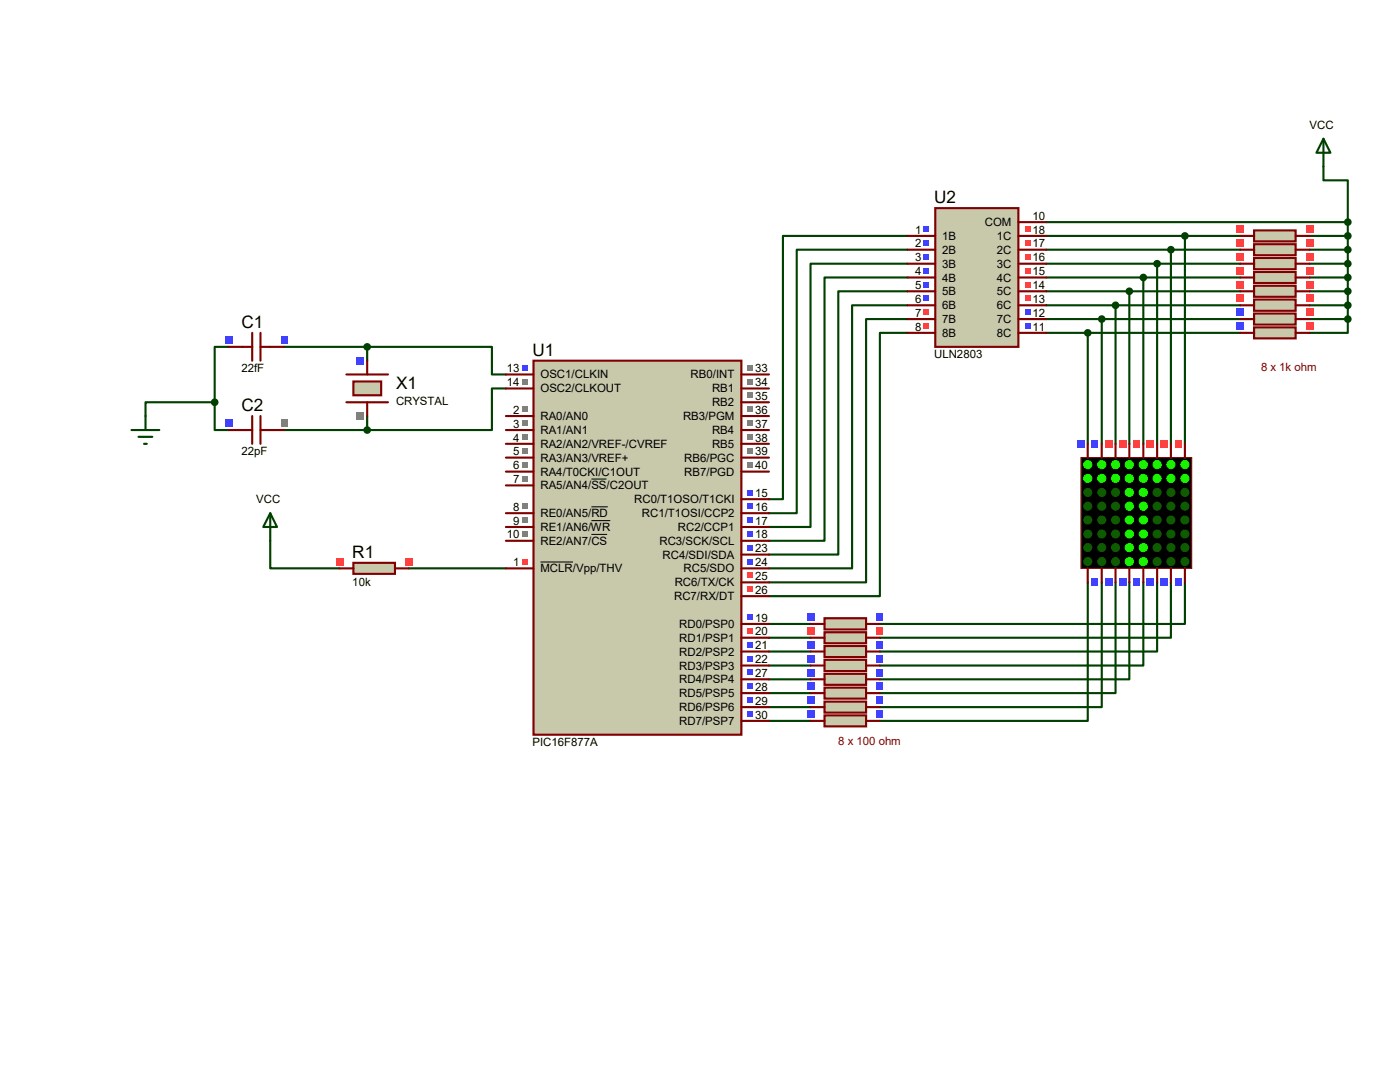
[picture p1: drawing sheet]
<svg xmlns="http://www.w3.org/2000/svg" width="279mm" height="216mm" viewBox="0 0 279 216" stroke-linecap="round" stroke-linejoin="round" font-family="sans-serif">
<g fill="none" stroke="#004000" stroke-width=".42">
<path d="M264.1 33.2v2.8h4.9v8.3M181.1 47.1h-24.8v52.5h-2.8M181.1 49.8h-22.1v52.6h-5.5M181.1 52.6h-19.3v52.6h-8.3M181.1 55.4h-16.6v52.5h-11M181.1 58.1h-13.8v52.6h-13.8M208.8 44.3h60.2M208.8 58.1h38.7M208.8 55.4h38.7M208.8 52.6h38.7M208.8 49.8h38.7M208.8 47.1h38.7"/>
<path d="M225.4 58.1v30.5M228.2 55.4v33.2M230.9 52.6v36M233.7 49.8v38.8M236.5 47.1v41.5M261.4 58.1h7.6M261.4 55.4h7.6M261.4 52.6h7.6M261.4 49.8h7.6M261.4 47.1h7.6M269 44.3v19.4M45.6 69.2h-2.8v11.1"/>
<path d="M56.7 69.2h16.6M73.3 69.2h24.9v5.5h2.8M73.3 69.2v2.8M101 77.5h-2.8v8.3h-24.9M181.1 60.9h-11v52.5h-16.6M181.1 63.7h-8.3v52.5h-19.3M181.1 66.4h-5.5v52.6h-22.1M208.8 66.4h38.7M208.8 63.7h38.7M208.8 60.9h38.7M217.1 66.4v22.2M219.9 63.7v24.9"/>
<path d="M222.6 60.9v27.7M261.4 63.7h7.6M261.4 60.9h7.6M269 63.7v2.7h-7.6M42.8 80.3v5.5h2.8M42.8 80.3h-13.8v2.7M56.7 85.8h16.6M73.3 83v2.8M53.9 107.9v5.5h13.8M81.6 113.4h19.4M217.1 116.2v27.6h-41.5M219.9 116.2v24.9h-44.3"/>
<path d="M222.6 116.2v22.1h-47M225.4 116.2v19.4h-49.8M228.2 116.2v16.6h-52.6M230.9 116.2v13.8h-55.3M233.7 116.2v11.1h-58.1M236.5 116.2v8.3h-60.9M153.5 124.5h8.3M153.5 127.3h8.3M153.5 130h8.3M153.5 132.8h8.3M153.5 135.6h8.3M153.5 138.3h8.3"/>
<path d="M153.5 141.1h8.3M153.5 143.8h8.3"/>
</g>
<path d="M106.5 72h41.5v74.6h-41.5z" fill="#c8c8aa" stroke="#800000" stroke-width=".42"/>
<g fill="none" stroke="#800000" stroke-width=".42">
<path d="M101 74.7h5.5M101 77.5h5.5M148 74.7h5.5M148 77.5h5.5M101 83h5.5M101 85.8h5.5M101 88.6h5.5M101 94.1h5.5M101 96.9h5.5M101 91.3h5.5M148 83h5.5M148 85.8h5.5"/>
<path d="M148 88.6h5.5M148 94.1h5.5M148 91.3h5.5M148 80.3h5.5M148 99.6h5.5M101 102.4h5.5M101 105.2h5.5M101 107.9h5.5M101 113.4h5.5M148 102.4h5.5M148 105.2h5.5M148 107.9h5.5"/>
<path d="M148 119h5.5M148 116.2h5.5M148 113.4h5.5M148 110.7h5.5M148 124.5h5.5M148 127.3h5.5M148 138.3h5.5M148 135.6h5.5M148 132.8h5.5M148 130h5.5M148 143.8h5.5M148 141.1h5.5"/>
</g>
<path d="M118 95.6h3M107.9 112.1h6.4M118 101.1h3.3M118 103.9h3.8M118 106.6h3.2" fill="none" stroke="#000" stroke-width=".2"/>
<g fill="#808080">
<path d="M104.1 81.1h1.2v1.2h-1.2z"/>
<path d="M104.1 83.9h1.2v1.1h-1.2z"/>
<path d="M104.1 86.6h1.2v1.2h-1.2z"/>
<path d="M104.1 92.2h1.2v1.1h-1.2z"/>
<path d="M104.1 94.9h1.2v1.2h-1.2z"/>
<path d="M104.1 100.5h1.2v1.1h-1.2z"/>
<path d="M104.1 103.2h1.2v1.2h-1.2z"/>
<path d="M104.1 106h1.2v1.1h-1.2z"/>
</g>
<path d="M104.1 72.8h1.2v1.2h-1.2z" fill="#4040ff"/>
<path d="M104.1 75.6h1.2v1.1h-1.2z" fill="#808080"/>
<g fill="#4040ff">
<path d="M149.2 100.5h1.1v1.1h-1.1z"/>
<path d="M149.2 103.2h1.1v1.2h-1.1z"/>
<path d="M149.2 106h1.1v1.1h-1.1z"/>
<path d="M149.2 122.6h1.1v1.1h-1.1z"/>
</g>
<path d="M149.2 125.3h1.1v1.1h-1.1z" fill="#ff4040"/>
<g fill="#808080">
<path d="M149.2 92.2h1.1v1.1h-1.1z"/>
<path d="M149.2 89.4h1.1v1.2h-1.1z"/>
<path d="M149.2 86.6h1.1v1.2h-1.1z"/>
<path d="M149.2 83.9h1.1v1.1h-1.1z"/>
<path d="M149.2 81.1h1.1v1.2h-1.1z"/>
<path d="M149.2 78.3h1.1v1.2h-1.1z"/>
<path d="M149.2 75.6h1.1v1.1h-1.1z"/>
<path d="M149.2 72.8h1.1v1.2h-1.1z"/>
</g>
<g fill="#4040ff">
<path d="M149.2 141.9h1.1v1.1h-1.1z"/>
<path d="M149.2 139.1h1.1v1.2h-1.1z"/>
<path d="M149.2 136.4h1.1v1.1h-1.1z"/>
<path d="M149.2 133.6h1.1v1.1h-1.1z"/>
<path d="M149.2 130.9h1.1v1.1h-1.1z"/>
<path d="M149.2 128.1h1.1v1.1h-1.1z"/>
</g>
<g fill="#ff4040">
<path d="M149.2 117h1.1v1.2h-1.1z"/>
<path d="M149.2 114.3h1.1v1.1h-1.1z"/>
</g>
<g fill="#4040ff">
<path d="M149.2 111.5h1.1v1.1h-1.1z"/>
<path d="M149.2 108.7h1.1v1.2h-1.1z"/>
</g>
<path d="M104.1 89.4h1.2v1.2h-1.2z" fill="#808080"/>
<path d="M149.2 97.7h1.1v1.1h-1.1z" fill="#4040ff"/>
<path d="M104.1 111.5h1.2v1.1h-1.2z" fill="#ff4040"/>
<path d="M69.1 74.7h8.3M69.1 80.3h8.3" fill="none" stroke="#800000" stroke-width=".42"/>
<path d="M70.5 76.1h5.6v2.8h-5.6z" fill="#c8c8aa" stroke="#800000" stroke-width=".42"/>
<path d="M73.3 72v2.7M73.3 80.3v2.7" fill="none" stroke="#800000" stroke-width=".42"/>
<path d="M71.2 71.3h1.4v1.4h-1.4z" fill="#4040ff"/>
<path d="M71.2 82.3h1.4v1.5h-1.4z" fill="#808080"/>
<path d="M45.6 69.2h4.7M50.3 66.4v5.6M52 66.4v5.6M52 69.2h4.7" fill="none" stroke="#800000" stroke-width=".42"/>
<g fill="#4040ff">
<path d="M56 67.1h1.4v1.4h-1.4z"/>
<path d="M44.9 67.1h1.5v1.4h-1.5z"/>
</g>
<circle cx="73.3" cy="69.2" r=".55" fill="#004000" stroke="#004000" stroke-width=".42"/>
<path d="M45.6 85.8h4.7M50.3 83v5.6M52 83v5.6M52 85.8h4.7" fill="none" stroke="#800000" stroke-width=".42"/>
<path d="M56 83.7h1.4v1.4h-1.4z" fill="#808080"/>
<path d="M44.9 83.7h1.5v1.4h-1.5z" fill="#4040ff"/>
<g fill="#004000" stroke="#004000" stroke-width=".42">
<circle cx="73.3" cy="85.8" r=".55"/>
<circle cx="42.8" cy="80.3" r=".55"/>
</g>
<path d="M26.2 85.8h5.6M27.6 87.2h2.8M28.7 88.6h.6M29 83v2.8" fill="none" stroke="#004000" stroke-width=".42"/>
<path d="M70.5 112.3h8.3v2.2h-8.3z" fill="#c8c8aa" stroke="#800000" stroke-width=".42"/>
<path d="M67.7 113.4h2.8M78.8 113.4h2.8" fill="none" stroke="#800000" stroke-width=".42"/>
<g fill="#ff4040">
<path d="M67.1 111.3h1.4v1.5h-1.4z"/>
<path d="M80.9 111.3h1.4v1.5h-1.4z"/>
</g>
<path d="M53.9 102.4l1.4 2.8h-2.8zM53.9 102.4v5.5" fill="none" stroke="#004000" stroke-width=".42"/>
<path d="M164.5 123.4h8.3v2.2h-8.3z" fill="#c8c8aa" stroke="#800000" stroke-width=".42"/>
<path d="M161.8 124.5h2.7M172.8 124.5h2.8" fill="none" stroke="#800000" stroke-width=".42"/>
<g fill="#4040ff">
<path d="M161.1 122.4h1.4v1.4h-1.4z"/>
<path d="M174.9 122.4h1.4v1.4h-1.4z"/>
</g>
<path d="M164.5 126.2h8.3v2.2h-8.3z" fill="#c8c8aa" stroke="#800000" stroke-width=".42"/>
<path d="M161.8 127.3h2.7M172.8 127.3h2.8" fill="none" stroke="#800000" stroke-width=".42"/>
<g fill="#ff4040">
<path d="M161.1 125.2h1.4v1.4h-1.4z"/>
<path d="M174.9 125.2h1.4v1.4h-1.4z"/>
</g>
<path d="M164.5 128.9h8.3v2.2h-8.3z" fill="#c8c8aa" stroke="#800000" stroke-width=".42"/>
<path d="M161.8 130h2.7M172.8 130h2.8" fill="none" stroke="#800000" stroke-width=".42"/>
<g fill="#4040ff">
<path d="M161.1 127.9h1.4v1.5h-1.4z"/>
<path d="M174.9 127.9h1.4v1.5h-1.4z"/>
</g>
<path d="M164.5 131.7h8.3v2.2h-8.3z" fill="#c8c8aa" stroke="#800000" stroke-width=".42"/>
<path d="M161.8 132.8h2.7M172.8 132.8h2.8" fill="none" stroke="#800000" stroke-width=".42"/>
<g fill="#4040ff">
<path d="M161.1 130.7h1.4v1.4h-1.4z"/>
<path d="M174.9 130.7h1.4v1.4h-1.4z"/>
</g>
<path d="M164.5 134.5h8.3v2.2h-8.3z" fill="#c8c8aa" stroke="#800000" stroke-width=".42"/>
<path d="M161.8 135.6h2.7M172.8 135.6h2.8" fill="none" stroke="#800000" stroke-width=".42"/>
<g fill="#4040ff">
<path d="M161.1 133.5h1.4v1.4h-1.4z"/>
<path d="M174.9 133.5h1.4v1.4h-1.4z"/>
</g>
<path d="M164.5 137.2h8.3v2.2h-8.3z" fill="#c8c8aa" stroke="#800000" stroke-width=".42"/>
<path d="M161.8 138.3h2.7M172.8 138.3h2.8" fill="none" stroke="#800000" stroke-width=".42"/>
<g fill="#4040ff">
<path d="M161.1 136.2h1.4v1.5h-1.4z"/>
<path d="M174.9 136.2h1.4v1.5h-1.4z"/>
</g>
<path d="M164.5 140h8.3v2.2h-8.3z" fill="#c8c8aa" stroke="#800000" stroke-width=".42"/>
<path d="M161.8 141.1h2.7M172.8 141.1h2.8" fill="none" stroke="#800000" stroke-width=".42"/>
<g fill="#4040ff">
<path d="M161.1 139h1.4v1.4h-1.4z"/>
<path d="M174.9 139h1.4v1.4h-1.4z"/>
</g>
<path d="M164.5 142.7h8.3v2.2h-8.3z" fill="#c8c8aa" stroke="#800000" stroke-width=".42"/>
<path d="M161.8 143.8h2.7M172.8 143.8h2.8" fill="none" stroke="#800000" stroke-width=".42"/>
<g fill="#4040ff">
<path d="M161.1 141.8h1.4v1.4h-1.4z"/>
<path d="M174.9 141.8h1.4v1.4h-1.4z"/>
</g>
<path d="M186.6 41.5h16.6v27.7h-16.6z" fill="#c8c8aa" stroke="#800000" stroke-width=".42"/>
<g fill="none" stroke="#800000" stroke-width=".42">
<path d="M181.1 47.1h5.5M181.1 49.8h5.5M181.1 52.6h5.5M181.1 55.4h5.5M181.1 58.1h5.5M203.2 47.1h5.6M203.2 49.8h5.6M203.2 52.6h5.6M203.2 55.4h5.6M203.2 58.1h5.6M203.2 44.3h5.6M181.1 60.9h5.5"/>
<path d="M181.1 63.7h5.5M181.1 66.4h5.5M203.2 60.9h5.6M203.2 63.7h5.6M203.2 66.4h5.6"/>
</g>
<g fill="#4040ff">
<path d="M184.3 45.1h1.2v1.2h-1.2z"/>
<path d="M184.3 47.9h1.2v1.2h-1.2z"/>
<path d="M184.3 50.7h1.2v1.1h-1.2z"/>
<path d="M184.3 53.4h1.2v1.2h-1.2z"/>
<path d="M184.3 56.2h1.2v1.2h-1.2z"/>
<path d="M184.3 59h1.2v1.1h-1.2z"/>
</g>
<g fill="#ff4040">
<path d="M184.3 61.7h1.2v1.2h-1.2z"/>
<path d="M184.3 64.5h1.2v1.2h-1.2z"/>
<path d="M204.5 45.1h1.2v1.2h-1.2z"/>
<path d="M204.5 47.9h1.2v1.2h-1.2z"/>
<path d="M204.5 50.7h1.2v1.1h-1.2z"/>
<path d="M204.5 53.4h1.2v1.2h-1.2z"/>
<path d="M204.5 56.2h1.2v1.2h-1.2z"/>
<path d="M204.5 59h1.2v1.1h-1.2z"/>
</g>
<g fill="#4040ff">
<path d="M204.5 61.7h1.2v1.2h-1.2z"/>
<path d="M204.5 64.5h1.2v1.2h-1.2z"/>
</g>
<path d="M264.1 27.7l1.4 2.8h-2.8zM264.1 27.7v5.5" fill="none" stroke="#004000" stroke-width=".42"/>
<g fill="#004000" stroke="#004000" stroke-width=".42">
<circle cx="269" cy="49.8" r=".55"/>
<circle cx="269" cy="52.6" r=".55"/>
<circle cx="269" cy="55.4" r=".55"/>
<circle cx="269" cy="58.1" r=".55"/>
<circle cx="269" cy="60.9" r=".55"/>
<circle cx="269" cy="47.1" r=".55"/>
<circle cx="269" cy="44.3" r=".55"/>
<circle cx="217.1" cy="66.4" r=".55"/>
<circle cx="219.9" cy="63.7" r=".55"/>
<circle cx="222.6" cy="60.9" r=".55"/>
<circle cx="225.4" cy="58.1" r=".55"/>
<circle cx="228.2" cy="55.4" r=".55"/>
<circle cx="230.9" cy="52.6" r=".55"/>
<circle cx="233.7" cy="49.8" r=".55"/>
<circle cx="236.5" cy="47.1" r=".55"/>
</g>
<path d="M215.7 91.3h22.1v22.1h-22.1z" fill="#000" stroke="#800000" stroke-width=".21"/>
<g fill="#0e5b00" stroke="#0e5b00" stroke-width=".2">
<circle cx="217.1" cy="112.1" r=".8"/>
<circle cx="217.1" cy="109.3" r=".8"/>
<circle cx="217.1" cy="106.6" r=".8"/>
<circle cx="217.1" cy="103.8" r=".8"/>
<circle cx="217.1" cy="101" r=".8"/>
<circle cx="217.1" cy="98.3" r=".8"/>
<circle cx="217.1" cy="95.5" r=".8"/>
<circle cx="217.1" cy="92.7" r=".8"/>
<circle cx="219.9" cy="112.1" r=".8"/>
<circle cx="219.9" cy="109.3" r=".8"/>
<circle cx="219.9" cy="106.6" r=".8"/>
<circle cx="219.9" cy="103.8" r=".8"/>
<circle cx="219.9" cy="101" r=".8"/>
<circle cx="219.9" cy="98.3" r=".8"/>
<circle cx="219.9" cy="95.5" r=".8"/>
<circle cx="219.9" cy="92.7" r=".8"/>
<circle cx="222.6" cy="112.1" r=".8"/>
<circle cx="222.6" cy="109.3" r=".8"/>
<circle cx="222.6" cy="106.6" r=".8"/>
<circle cx="222.6" cy="103.8" r=".8"/>
<circle cx="222.6" cy="101" r=".8"/>
<circle cx="222.6" cy="98.3" r=".8"/>
<circle cx="222.6" cy="95.5" r=".8"/>
<circle cx="222.6" cy="92.7" r=".8"/>
<circle cx="225.4" cy="112.1" r=".8"/>
<circle cx="225.4" cy="109.3" r=".8"/>
<circle cx="225.4" cy="106.6" r=".8"/>
<circle cx="225.4" cy="103.8" r=".8"/>
<circle cx="225.4" cy="101" r=".8"/>
<circle cx="225.4" cy="98.3" r=".8"/>
<circle cx="225.4" cy="95.5" r=".8"/>
<circle cx="225.4" cy="92.7" r=".8"/>
<circle cx="228.2" cy="112.1" r=".8"/>
<circle cx="228.2" cy="109.3" r=".8"/>
<circle cx="228.2" cy="106.6" r=".8"/>
<circle cx="228.2" cy="103.8" r=".8"/>
<circle cx="228.2" cy="101" r=".8"/>
<circle cx="228.2" cy="98.3" r=".8"/>
<circle cx="228.2" cy="95.5" r=".8"/>
<circle cx="228.2" cy="92.7" r=".8"/>
<circle cx="230.9" cy="112.1" r=".8"/>
<circle cx="230.9" cy="109.3" r=".8"/>
<circle cx="230.9" cy="106.6" r=".8"/>
<circle cx="230.9" cy="103.8" r=".8"/>
<circle cx="230.9" cy="101" r=".8"/>
<circle cx="230.9" cy="98.3" r=".8"/>
<circle cx="230.9" cy="95.5" r=".8"/>
<circle cx="230.9" cy="92.7" r=".8"/>
<circle cx="233.7" cy="112.1" r=".8"/>
<circle cx="233.7" cy="109.3" r=".8"/>
<circle cx="233.7" cy="106.6" r=".8"/>
<circle cx="233.7" cy="103.8" r=".8"/>
<circle cx="233.7" cy="101" r=".8"/>
<circle cx="233.7" cy="98.3" r=".8"/>
<circle cx="233.7" cy="95.5" r=".8"/>
<circle cx="233.7" cy="92.7" r=".8"/>
<circle cx="236.5" cy="112.1" r=".8"/>
<circle cx="236.5" cy="109.3" r=".8"/>
<circle cx="236.5" cy="106.6" r=".8"/>
<circle cx="236.5" cy="103.8" r=".8"/>
<circle cx="236.5" cy="101" r=".8"/>
<circle cx="236.5" cy="98.3" r=".8"/>
<circle cx="236.5" cy="95.5" r=".8"/>
<circle cx="236.5" cy="92.7" r=".8"/>
</g>
<g fill="#18f400" stroke="#18f400" stroke-width=".2">
<circle cx="217.1" cy="92.7" r=".8"/>
<circle cx="217.1" cy="95.5" r=".8"/>
<circle cx="219.9" cy="92.7" r=".8"/>
<circle cx="219.9" cy="95.5" r=".8"/>
<circle cx="222.6" cy="92.7" r=".8"/>
<circle cx="222.6" cy="95.5" r=".8"/>
<circle cx="225.4" cy="92.7" r=".8"/>
<circle cx="225.4" cy="95.5" r=".8"/>
<circle cx="225.4" cy="98.3" r=".8"/>
<circle cx="225.4" cy="101" r=".8"/>
<circle cx="225.4" cy="103.8" r=".8"/>
<circle cx="225.4" cy="106.6" r=".8"/>
<circle cx="225.4" cy="109.3" r=".8"/>
<circle cx="225.4" cy="112.1" r=".8"/>
<circle cx="228.2" cy="92.7" r=".8"/>
<circle cx="228.2" cy="95.5" r=".8"/>
<circle cx="228.2" cy="98.3" r=".8"/>
<circle cx="228.2" cy="101" r=".8"/>
<circle cx="228.2" cy="103.8" r=".8"/>
<circle cx="228.2" cy="106.6" r=".8"/>
<circle cx="228.2" cy="109.3" r=".8"/>
<circle cx="228.2" cy="112.1" r=".8"/>
<circle cx="230.9" cy="92.7" r=".8"/>
<circle cx="230.9" cy="95.5" r=".8"/>
<circle cx="233.7" cy="92.7" r=".8"/>
<circle cx="233.7" cy="95.5" r=".8"/>
<circle cx="236.5" cy="92.7" r=".8"/>
<circle cx="236.5" cy="95.5" r=".8"/>
</g>
<g fill="none" stroke="#800000" stroke-width=".42">
<path d="M217.1 88.6v2.7M219.9 88.6v2.7M222.6 88.6v2.7M225.4 88.6v2.7M228.2 88.6v2.7M230.9 88.6v2.7M233.7 88.6v2.7M236.5 88.6v2.7M217.1 113.4v2.8M219.9 113.4v2.8M222.6 113.4v2.8M225.4 113.4v2.8"/>
<path d="M228.2 113.4v2.8M230.9 113.4v2.8M233.7 113.4v2.8M236.5 113.4v2.8"/>
</g>
<g fill="#4040ff">
<path d="M215 87.9h1.5v1.4h-1.5z"/>
<path d="M217.8 87.9h1.4v1.4h-1.4z"/>
</g>
<g fill="#ff4040">
<path d="M220.6 87.9h1.4v1.4h-1.4z"/>
<path d="M223.3 87.9h1.4v1.4h-1.4z"/>
<path d="M226.1 87.9h1.4v1.4h-1.4z"/>
<path d="M228.9 87.9h1.4v1.4h-1.4z"/>
<path d="M231.6 87.9h1.4v1.4h-1.4z"/>
<path d="M234.4 87.9h1.4v1.4h-1.4z"/>
</g>
<g fill="#4040ff">
<path d="M217.8 115.5h1.4v1.4h-1.4z"/>
<path d="M220.6 115.5h1.4v1.4h-1.4z"/>
<path d="M223.3 115.5h1.4v1.4h-1.4z"/>
<path d="M226.1 115.5h1.4v1.4h-1.4z"/>
<path d="M228.9 115.5h1.4v1.4h-1.4z"/>
<path d="M231.6 115.5h1.4v1.4h-1.4z"/>
</g>
<path d="M234.4 115.5h1.4v1.4h-1.4z" fill="#ff4040"/>
<path d="M234.4 115.5h1.4v1.4h-1.4z" fill="#4040ff"/>
<path d="M250.3 48.7h8.3v2.2h-8.3z" fill="#c8c8aa" stroke="#800000" stroke-width=".42"/>
<path d="M247.5 49.8h2.8M258.6 49.8h2.8" fill="none" stroke="#800000" stroke-width=".42"/>
<g fill="#ff4040">
<path d="M246.8 47.8h1.4v1.4h-1.4z"/>
<path d="M260.6 47.8h1.5v1.4h-1.5z"/>
</g>
<path d="M250.3 51.5h8.3v2.2h-8.3z" fill="#c8c8aa" stroke="#800000" stroke-width=".42"/>
<path d="M247.5 52.6h2.8M258.6 52.6h2.8" fill="none" stroke="#800000" stroke-width=".42"/>
<g fill="#ff4040">
<path d="M246.8 50.5h1.4v1.4h-1.4z"/>
<path d="M260.6 50.5h1.5v1.4h-1.5z"/>
</g>
<path d="M250.3 54.3h8.3v2.2h-8.3z" fill="#c8c8aa" stroke="#800000" stroke-width=".42"/>
<path d="M247.5 55.4h2.8M258.6 55.4h2.8" fill="none" stroke="#800000" stroke-width=".42"/>
<g fill="#ff4040">
<path d="M246.8 53.3h1.4v1.4h-1.4z"/>
<path d="M260.6 53.3h1.5v1.4h-1.5z"/>
</g>
<path d="M250.3 57h8.3v2.2h-8.3z" fill="#c8c8aa" stroke="#800000" stroke-width=".42"/>
<path d="M247.5 58.1h2.8M258.6 58.1h2.8" fill="none" stroke="#800000" stroke-width=".42"/>
<g fill="#ff4040">
<path d="M246.8 56h1.4v1.5h-1.4z"/>
<path d="M260.6 56h1.5v1.5h-1.5z"/>
</g>
<path d="M250.3 59.8h8.3v2.2h-8.3z" fill="#c8c8aa" stroke="#800000" stroke-width=".42"/>
<path d="M247.5 60.9h2.8M258.6 60.9h2.8" fill="none" stroke="#800000" stroke-width=".42"/>
<g fill="#ff4040">
<path d="M246.8 58.8h1.4v1.4h-1.4z"/>
<path d="M260.6 58.8h1.5v1.4h-1.5z"/>
</g>
<path d="M250.3 62.6h8.3v2.2h-8.3z" fill="#c8c8aa" stroke="#800000" stroke-width=".42"/>
<path d="M247.5 63.7h2.8M258.6 63.7h2.8" fill="none" stroke="#800000" stroke-width=".42"/>
<path d="M246.8 61.6h1.4v1.4h-1.4z" fill="#4040ff"/>
<path d="M260.6 61.6h1.5v1.4h-1.5z" fill="#ff4040"/>
<path d="M250.3 65.3h8.3v2.2h-8.3z" fill="#c8c8aa" stroke="#800000" stroke-width=".42"/>
<path d="M247.5 66.4h2.8M258.6 66.4h2.8" fill="none" stroke="#800000" stroke-width=".42"/>
<path d="M246.8 64.3h1.4v1.5h-1.4z" fill="#4040ff"/>
<path d="M260.6 64.3h1.5v1.5h-1.5z" fill="#ff4040"/>
<path d="M250.3 46h8.3v2.2h-8.3z" fill="#c8c8aa" stroke="#800000" stroke-width=".42"/>
<path d="M247.5 47.1h2.8M258.6 47.1h2.8" fill="none" stroke="#800000" stroke-width=".42"/>
<g fill="#ff4040">
<path d="M246.8 45h1.4v1.4h-1.4z"/>
<path d="M260.6 45h1.5v1.4h-1.5z"/>
</g>
<circle cx="269" cy="63.7" r=".55" fill="#004000" stroke="#004000" stroke-width=".42"/>
<g font-size="3.4">
<text x="186.4" y="40.6">U2</text>
<text x="48.2" y="65.5">C1</text>
<text x="106.3" y="71">U1</text>
<text x="79" y="77.6">X1</text>
<text x="48.2" y="82.1">C2</text>
<text x="70.3" y="111.4">R1</text>
</g>
<g font-size="2.3">
<text x="261.4" y="25.7">VCC</text>
<text x="182.6" y="46.6">1</text>
<text x="188" y="47.9">1B</text>
<text x="196.5" y="45.1">COM</text>
<text x="199" y="47.9">1C</text>
<text x="206" y="46.6">18</text>
<text x="206" y="43.9">10</text>
<text x="182.6" y="49.4">2</text>
<text x="182.6" y="52.2">3</text>
<text x="188" y="50.6">2B</text>
<text x="188" y="53.4">3B</text>
<text x="199" y="50.6">2C</text>
<text x="199" y="53.4">3C</text>
<text x="206" y="49.4">17</text>
<text x="206" y="52.2">16</text>
<text x="182.6" y="54.9">4</text>
<text x="182.6" y="57.7">5</text>
<text x="188" y="56.2">4B</text>
<text x="188" y="58.9">5B</text>
<text x="199" y="56.2">4C</text>
<text x="199" y="58.9">5C</text>
<text x="206" y="54.9">15</text>
<text x="206" y="57.7">14</text>
<text x="182.6" y="60.5">6</text>
<text x="182.6" y="63.2">7</text>
<text x="182.6" y="66">8</text>
<text x="188" y="61.7">6B</text>
<text x="188" y="64.5">7B</text>
<text x="199" y="61.7">6C</text>
<text x="199" y="64.5">7C</text>
<text x="206" y="60.5">13</text>
<text x="206" y="63.2">12</text>
<text x="206" y="66">11</text>
<text x="186.4" y="71.5">ULN2803</text>
<text x="188" y="67.2">8B</text>
<text x="199" y="67.2">8C</text>
<text x="48.2" y="74.3">22fF</text>
<text x="101.2" y="74.3">13</text>
<text x="101.2" y="77">14</text>
<text x="107.9" y="75.5">OSC1/CLKIN</text>
<text x="137.8" y="75.5">RB0/INT</text>
<text x="150.7" y="77">34</text>
<text x="150.7" y="74.3">33</text>
<text x="79" y="80.7">CRYSTAL</text>
<text x="102.4" y="82.6">2</text>
<text x="107.9" y="83.8">RA0/AN0</text>
<text x="107.9" y="78.3">OSC2/CLKOUT</text>
<text x="136.3" y="83.8">RB3/PGM</text>
<text x="142.1" y="81.1">RB2</text>
<text x="142.1" y="78.3">RB1</text>
<text x="150.7" y="82.6">36</text>
<text x="150.7" y="79.8">35</text>
<text x="102.4" y="85.3">3</text>
<text x="102.4" y="88.1">4</text>
<text x="107.9" y="86.6">RA1/AN1</text>
<text x="107.9" y="89.4">RA2/AN2/VREF-/CVREF</text>
<text x="142.1" y="89.4">RB5</text>
<text x="142.1" y="86.6">RB4</text>
<text x="150.7" y="88.1">38</text>
<text x="150.7" y="85.3">37</text>
<text x="48.2" y="90.8">22pF</text>
<text x="102.4" y="93.6">6</text>
<text x="102.4" y="90.8">5</text>
<text x="107.9" y="94.9">RA4/T0CKI/C1OUT</text>
<text x="107.9" y="92.1">RA3/AN3/VREF+</text>
<text x="136.6" y="94.9">RB7/PGD</text>
<text x="136.6" y="92.1">RB6/PGC</text>
<text x="150.7" y="93.6">40</text>
<text x="150.7" y="90.8">39</text>
<text x="51.1" y="100.4">VCC</text>
<text x="102.4" y="96.4">7</text>
<text x="102.4" y="101.9">8</text>
<text x="107.9" y="97.7">RA5/AN4/SS/C2OUT</text>
<text x="126.6" y="100.4">RC0/T1OSO/T1CKI</text>
<text x="150.7" y="101.9">16</text>
<text x="150.7" y="99.1">15</text>
<text x="101.2" y="107.4">10</text>
<text x="102.4" y="104.7">9</text>
<text x="107.9" y="103.2">RE0/AN5/RD</text>
<text x="107.9" y="106">RE1/AN6/WR</text>
<text x="128.1" y="103.2">RC1/T1OSI/CCP2</text>
<text x="135.3" y="106">RC2/CCP1</text>
<text x="150.7" y="104.7">17</text>
<text x="150.7" y="107.4">18</text>
<text x="102.4" y="112.9">1</text>
<text x="107.9" y="108.7">RE2/AN7/CS</text>
<text x="131.6" y="108.7">RC3/SCK/SCL</text>
<text x="132.2" y="111.5">RC4/SDI/SDA</text>
<text x="150.7" y="112.9">24</text>
<text x="150.7" y="110.2">23</text>
<text x="70.3" y="116.8">10k</text>
<text x="107.9" y="114.2">MCLR/Vpp/THV</text>
<text x="134.5" y="119.8">RC7/RX/DT</text>
<text x="134.7" y="117">RC6/TX/CK</text>
<text x="136.4" y="114.2">RC5/SDO</text>
<text x="150.7" y="118.5">26</text>
<text x="150.7" y="115.7">25</text>
<text x="135.5" y="125.3">RD0/PSP0</text>
<text x="150.7" y="124">19</text>
<text x="135.5" y="128.1">RD1/PSP1</text>
<text x="135.5" y="130.8">RD2/PSP2</text>
<text x="150.7" y="126.8">20</text>
<text x="150.7" y="129.5">21</text>
<text x="135.5" y="136.4">RD4/PSP4</text>
<text x="135.5" y="133.6">RD3/PSP3</text>
<text x="150.7" y="137.8">28</text>
<text x="150.7" y="135.1">27</text>
<text x="150.7" y="132.3">22</text>
<text x="135.5" y="141.9">RD6/PSP6</text>
<text x="135.5" y="139.1">RD5/PSP5</text>
<text x="150.7" y="143.4">30</text>
<text x="150.7" y="140.6">29</text>
<text x="106.3" y="148.9">PIC16F877A</text>
<text x="135.5" y="144.7">RD7/PSP7</text>
</g>
<g font-size="2.3" fill="#800000">
<text x="251.7" y="74">8 x 1k ohm</text>
<text x="167.3" y="148.7">8 x 100 ohm</text>
</g>
</svg>
